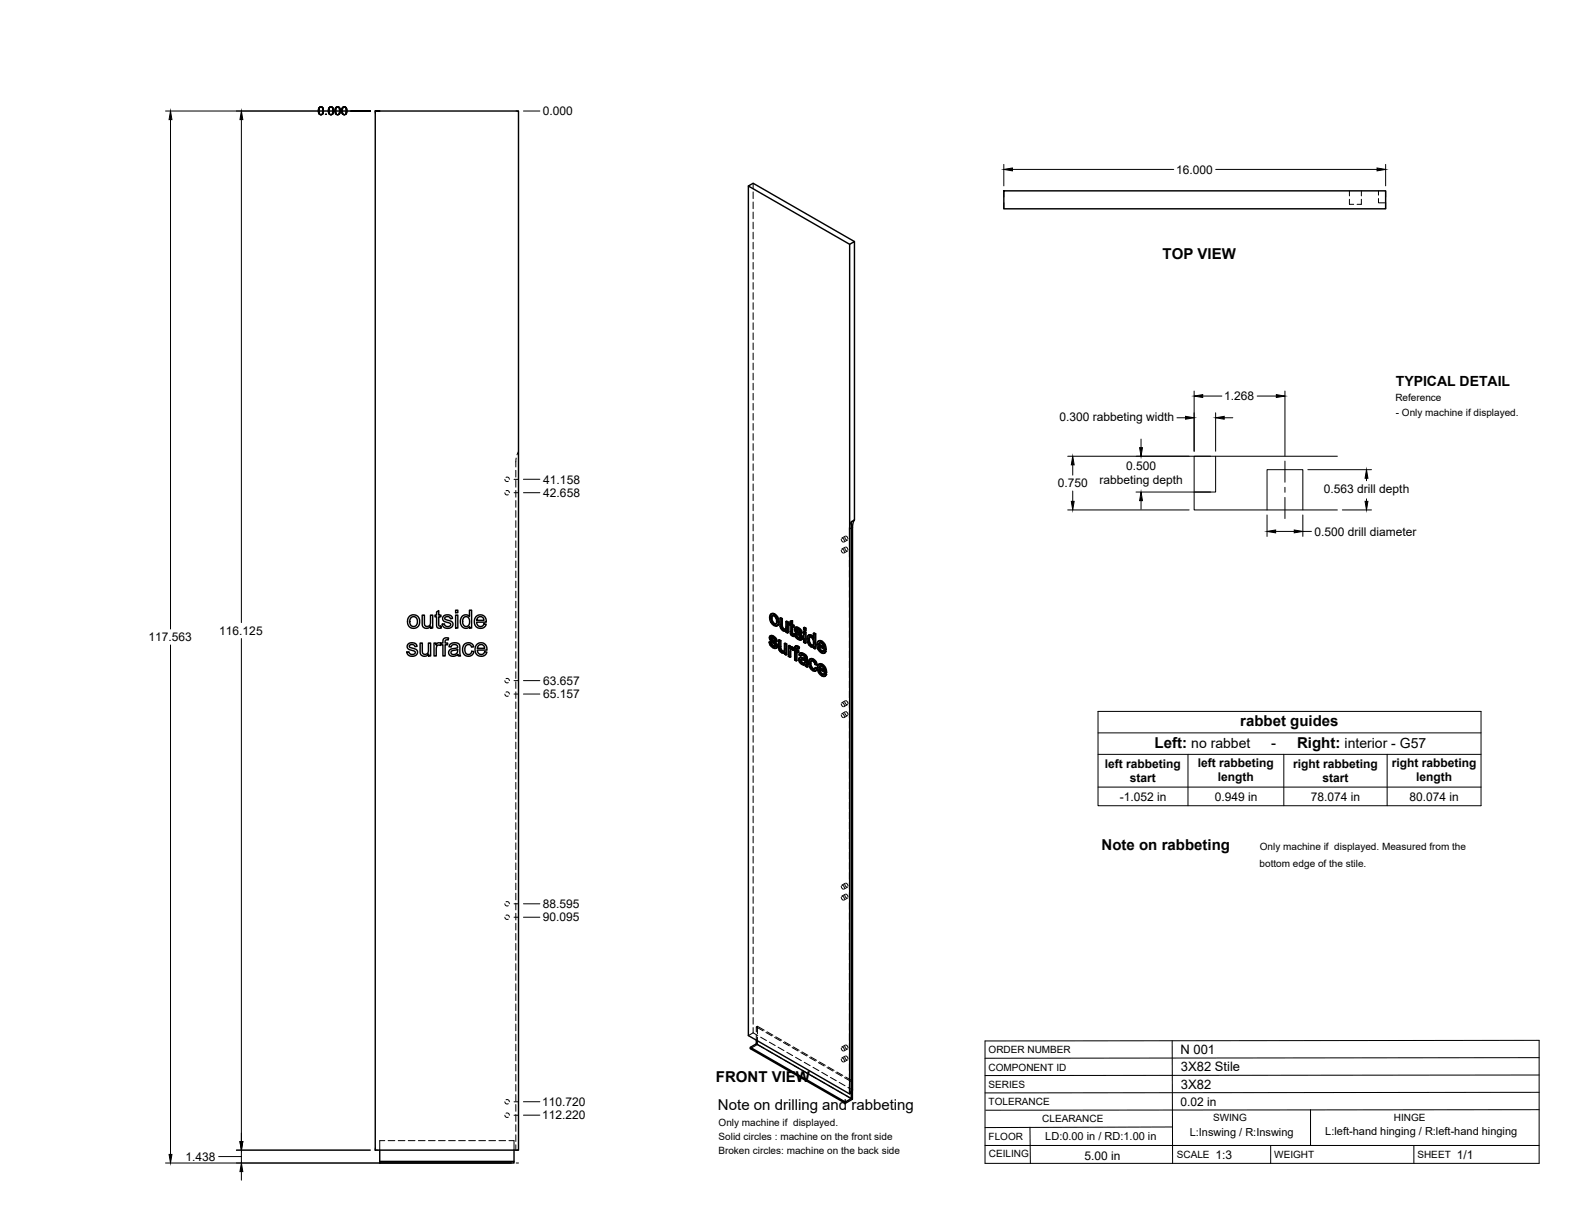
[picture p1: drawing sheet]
<svg xmlns="http://www.w3.org/2000/svg" width="559mm" height="432mm" viewBox="0 0 559 432" stroke-linecap="round" stroke-linejoin="round" font-family="sans-serif">
<!-- layer: Visible -->
<g fill="none" stroke="#000" stroke-width=".51">
<path d="M133.1 39.4h50.9v368.7h-50.9zM265.5 66l1.7-1 35.9 20.7M356.2 67.7h135.4v6.4h-135.4zM301.5 86.7l1.6-1v98.8M145.3 218.7a2.3 2.3 0 0 1 3.6 1.8 2.3 2.3 0 0 1-3.5 2 2.85 2.85 0 0 1-.1-3.8zM145.8 219.2l.9-.4 .7 .2 .5 .5 .2 1.6-.8 1.1h-1l-.8-.7-.1-1.3zM149.8 218.2h.8v2.6a1.15 1.15 0 0 0 1.1 1.5 1.15 1.15 0 0 0 1-1.6v-2.5h.8v4.6h-.7v-.6a1.63 1.63 0 0 1-1.9 .7 1.63 1.63 0 0 1-1.1-1.8zM154.9 217.1l.8-.5v1.6h.7v.6h-.7v3.2l.7 .1 .2 .7-.6 .1a1.02 1.02 0 0 1-1.1-1.4v-2.7h-.6v-.6h.6zM157.4 218.5l.9-.3h1.1a1.33 1.33 0 0 1 1.1 1.2l-.7 .1a.96 .96 0 0 0-1-.8 .96 .96 0 0 0-.9 .9l.6 .3a2.51 2.51 0 0 1 2.2 1.2 1.92 1.92 0 0 1-1.5 1.8 1.92 1.92 0 0 1-2.2-1l-.1-.4 .8-.2a1.08 1.08 0 0 0 1.1 1.1 1.08 1.08 0 0 0 1-1.1l-1.8-.7a1.2 1.2 0 0 1-.9-.8 1.2 1.2 0 0 1 .3-1.3zM161.6 218.2h.8v4.6h-.8zM161.6 216.5h.8v.9h-.8zM163.9 218.8a1.73 1.73 0 0 1 2.7 0v-2.3h.7v6.3h-.7v-.5a1.9 1.9 0 0 1-2.3 .4 1.9 1.9 0 0 1-1-2.1z"/>
<path d="M164.5 219.2l.5-.4a1.8 1.8 0 0 1 1.6 1.2 1.8 1.8 0 0 1-.4 2l-.4 .3a1.81 1.81 0 0 1-1.7-1.2 1.81 1.81 0 0 1 .4-1.9zM168.9 218.8a2.15 2.15 0 0 1 2.6-.4 2.15 2.15 0 0 1 1 2.3h-3.4l.2 .8a1.29 1.29 0 0 0 1.2 .8 1.29 1.29 0 0 0 1.2-.9l.8 .1-.4 .7a2.33 2.33 0 0 1-3.2 .1 2.33 2.33 0 0 1-.2-3.2zM169.5 219.1l.6-.3 .9 .1 .5 .4 .2 .8h-2.6zM273.6 217.8l.7-.2 .5 .2zM273.6 217.8l-.6 1.1 .5 1.9 1.3 1.2 .6 .1 .5-.3M273.6 219.4l.3 1.3M274.1 218.4l-.2 .8M274.6 218l.9 .9a1.64 1.64 0 0 1 .9 1.7M274.8 217.8l1.1 1.2M275.7 219.1l.4 1.7 .3-.2-.2 1.1M276.7 219.3l.6 .3 .3-.1v2.8M277.3 219.6v2.7h.3l.2 .5"/>
<path d="M277.6 219.5l-.6-.3-.3 .1 .1 3.1 .8 1.2a.89 .89 0 0 0 1.3 .2M144.8 228.6l.7-.5h1.1a1.38 1.38 0 0 1 1.4 1.2l-.8 .1a1 1 0 0 0-1-.7 1 1 0 0 0-1 .8l.7 .4a2.18 2.18 0 0 1 2.2 1.2 1.92 1.92 0 0 1-1.7 1.8 1.92 1.92 0 0 1-2-1.4l.7-.2a1.1 1.1 0 0 0 1.1 .9 1.1 1.1 0 0 0 1.1-1l-2-.7a1.17 1.17 0 0 1-.5-1.9zM149.1 228.2h.7v2.5a1.15 1.15 0 0 0 1.2 1.5 1.15 1.15 0 0 0 1-1.6v-2.4h.8v4.5h-.7v-.6a1.63 1.63 0 0 1-2 .7 1.63 1.63 0 0 1-1-1.8zM154 228.2h.7v.7a1.1 1.1 0 0 1 1.8-.6l.6-.1v-.5a1.33 1.33 0 0 1 .6-1.3 1.33 1.33 0 0 1 1.5 0l-.2 .7a.71 .71 0 0 0-.7-.1 .71 .71 0 0 0-.4 .7v.5h.9v.6h-.9v3.9h-.8v-3.9h-.6v-.4l-.3 .6-.3-.1a1.07 1.07 0 0 0-1.1 1.4v2.4h-.8zM159.8 228.5l1.8-.5 1.3 .5 .5 4.2h-.8l-.2-.5a1.75 1.75 0 0 1-1.9 .7 1.75 1.75 0 0 1-1.3-1.7l.8-.9 1.5-.3a.7 .7 0 0 0 .8-.7 .7 .7 0 0 0-.9-.6l-1 .2-.3 .7-.8-.1zM160.2 231l1.4-.3a.43 .43 0 0 1 .6-.2 .43 .43 0 0 1 .1 .5 1.2 1.2 0 0 1-1 1.2 1.2 1.2 0 0 1-1.3-.8zM164.7 228.7a1.96 1.96 0 0 1 3.4 .8l-.8 .1a1.29 1.29 0 0 0-1.7-.8 1.29 1.29 0 0 0-.7 1.8l.2 1 .6 .5a1.16 1.16 0 0 0 1.7-1l.7 .1-.3 .9a2.18 2.18 0 0 1-2.9 .4 2.18 2.18 0 0 1-.7-2.9zM169.1 228.7a2.15 2.15 0 0 1 2.6-.4 2.15 2.15 0 0 1 1.1 2.4h-3.5l.2 .7a1.28 1.28 0 0 0 1.3 .8 1.28 1.28 0 0 0 1.1-.9l.9 .1-.5 .8a2.35 2.35 0 0 1-3.2-.1 2.35 2.35 0 0 1-.1-3.2zM169.8 229l.5-.3a1.27 1.27 0 0 1 1.7 1.3h-2.6zM272.9 227.8l.5 .2M273.3 225.6l1.1 .1M273.4 228l.3-.1 .2 .7-.2 .2z"/>
<path d="M273.5 226.5l.1 .3 .2-.2 .2 .3M273.6 226.8l.2 .2 .3-.1 1.3 1.2M273.6 225.5l-.4 .2M273.7 228.8l.6 .5h.7M273.7 225.7l.5 .2 .2-.2 .7 .5M273.7 227.9l-.6-.2-.2 .1 .4 1.2 .7 .7a1.05 1.05 0 0 0 1.4 .2M273.8 227l1.3 1.2 .3-.1 .3 .5M273.8 226.3h.1M273.8 226.6v-.3l-.3 .1a1.11 1.11 0 0 1 1.4 1l.5 .2M273.9 220.7l.3-.2 .6 .8h-.3zM273.9 228.6l.6 .6M274 225.5l-.9 .2-.1 .8 .3 .8 1.6 1.5-.1 .7"/>
<path d="M274.2 225.9l.6 .5 .3-.2 .4 .6M274.2 220.5l-.3-1.3-.3 .2v-.3l.3-.6 .3-.1 .8 .5 .5 1.3-.2 1.1-.7 .1M274.3 229.3l.5 .2M274.8 226.4l.5 .6 .2-.2 .2 .7-.3 .1-.1-.6M274.8 221.3l.5 .1M274.9 229.4l-.1 .1M275.1 228.2l.3 .6 .3-.2 .1 .7M275.4 228.8l.2 .6 .2-.1-.1 .5M275.6 229.4l-.2 .5 .3-.1-.4 .2M276.1 220.8l-.2 1 .3-.1-.5 .4M276.2 227.1l.6 .3 .3-.1v2.8M276.8 227.4v2.7h.3l.2 .5"/>
<path d="M276.8 230.2l.2 .5 .3-.1 .4 .4M277 230.7l.4 .4h.8l-.3 .1M277.1 227.3l-.6-.3-.3 .1v2.9l.9 1.4a.91 .91 0 0 0 1.3 .2M277.3 222.4l.2 .5 .3-.1 .4 .4M277.4 231.1l.5 .1M277.5 222.9l.5 .4h.7M278 223.3l.4 .2M278.3 228.3l.5 .3 .3-.1v3.7l-.3 .2v-3.8M278.4 231.6v.5l.4 .3M278.4 231.6l-.2 .1M278.7 223.3l-.3 .2M278.7 223.2l-.3 .3"/>
<path d="M278.8 220.5l.6 .4 .3-.2v3.8l-.3 .1v-3.7M278.9 223.8v.5l.5 .3M278.9 223.8l-.2 .1M279.1 228.5l-.5-.3-.3 .1v2.3l-.4 .6M279.7 220.7l-.6-.3-.3 .1-.1 2.7M279.7 229.2l.5 .2 .3-.1v.4l.3-.2M280.2 229.4v.6l.6-.5 .4 .1M280.3 221.1l-.4 .1v.5l.4 .2 .1 2.9 .7 .9h.7l-.1-.6h-.5M280.3 220.5l.9-.3v1.4M280.4 230.6l.1 2.5-.2 .1v-2M280.5 229.3l-.5-.3-.3 .2v3.7l.6 .3M280.6 229.7l.6-.1 .5 .4"/>
<path d="M280.7 230.3l-.1 .1M280.9 220.4v1.3l.3-.1 .5 .3M280.9 221.7l.5 .3 .3-.1v.5l-.3 .1v-.5M280.9 229.7l.6 .4M280.9 224.8l.6 .2M281 225l.7 .1M281.2 220.2l-.9 .3v.9l-.4-.2M281.2 222.4v2.2M281.3 230.8l-.8-.4v.7M281.4 222.5l-.5-.3v2.4l.4 .2M281.4 225.2l.1 .6M281.5 230.6l.4 .3v3.3l.6 .3"/>
<path d="M281.5 230.6v-.2l-.2 .4M281.5 230.7l-.2 .1M281.7 230l.2 .1M281.8 224.9l.5 .2M282.2 222.7h1.1M282.3 229.3h.8l.5 .3M282.3 225.1l.3-.2 .3 .7-.3 .2zM282.4 223.5v.3l.3-.2 .2 .3M282.4 223.8l.3 .2 .3-.1 1.2 1.2M282.5 230.7l.6 .4 .3-.2v.5l-.3 .2v-.5M282.5 222.5l-.4 .2M282.6 229.1l-.4 .2"/>
<path d="M282.6 225.8l.5 .5h.8M282.6 222.7l.4 .2 .3-.2 .7 .5M282.6 224.9h-.8l.6 1.4 1.1 .7 .8-.1M282.7 224l1.3 1.3 .2-.2 .4 .6M282.7 223.3v.1M282.7 223.6l-.3-.3 1 .3 .4 .9 .5 .2M282.8 231.4v2.9l-.3 .2v-3.3l.6 .4M282.8 230v.6M282.8 229.4l.6 .4 .2-.2-.3 .7 .1-.5M282.9 225.6l.5 .6M282.9 222.5l-.9 .3-.1 .7 .4 .9 1.4 1.3v.8M283 222.9l.7 .5 .3-.2 .4 .6"/>
<path d="M283.1 229.3l-.5-.2-.5 .3-.2 1-.4-.3 .2-.1M283.1 226.3l.6 .2M283.3 230.3a.4 .4 0 0 0-.5-.4 .4 .4 0 0 0-.3 .5v.3l.3-.1 .6 .3M283.7 223.4l.4 .6 .3-.2 .2 .7-.3 .2-.2-.7M283.8 233.4l.6-.2 1.2 .5M283.8 226.5h-.1M284 234.3l.1 .5 .3-.1 .5 .4M284 225.3l.3 .5 .3-.1 .1 .6M284 234.1v.2l.2-.1 .2 .5M284 233.2l-.4 .2M284.1 234.8l.5 .5h.9M284.2 234l-.2 .1"/>
<path d="M284.2 231.8l.7 .3 .3-.2 .7 .5M284.2 234l.8 .2a.64 .64 0 0 1 .6 .6 .64 .64 0 0 1-.4 .7M284.3 234l-.1 .2M284.3 225.8l.2 .6 .2-.1-.1 .5M284.4 232.4l-.4 .4a.92 .92 0 0 1 1-.3 .92 .92 0 0 1 .6 .9v.5l-1.5-.5M284.4 233.2l-.9 .3-.1 .8 .6 1.1 .9 .5a.59 .59 0 0 1 .9 .5l.6 .3M284.5 226.4l-.2 .5 .3-.1-.4 .3M284.5 231.6l-.7 .2M284.6 235.3h.9M284.9 232.1l.7 .5 .3-.2 .4 .5M285.1 224.2l.3-.2 .6 .3-.3 .2zM285.1 222.7l.3-.1 .6 .3-.3 .1z"/>
<path d="M285.1 224.2v3.7l.6 .3M285.1 222.7v.8l.6 .3M285.2 231.9l-.7-.3-.8 .3-.2 .5 .5 .4M285.6 232.6l.4 .5 .3-.2 .1 .5M286 224.3v3.8l-.3 .1v-3.7M286 222.9v.7l-.3 .2v-.8M286 233.1l.2 .5 .2-.1 .1 2.5M286.2 233.6v2.6l.3-.2 .1 .6-.2 .1-.2-.5M286.9 227.1l.2 1.2M287 225.4h1l.5 .4M287.1 226.1l.9 .2 .6 1.3-.1 1.3-.3 .2-.4-.1M287.1 226.1l-.2 1 .3-.2 .2 1.2"/>
<path d="M287.1 228.3l.3-.2 .7 .7-.3 .2zM287.2 226.1h-.1M287.3 225.2l-.6 .3M287.4 226l-.2 .9M287.4 235.5a1.17 1.17 0 0 0 .7 1.3l.5 .5M287.6 233.8l.8 .2 .2-.1 .9 .8M287.7 236.7l.7 .7h.6M287.7 225.6l.5 .4h.4M287.9 233.7l-.6 .2M287.9 234.4l-.2 .9M288 225.4l-.7-.2-.5 .2-.5 .8 .2 1.8 .9 1.3a.82 .82 0 0 0 1.2 .2M288.1 228.8l.3 .1"/>
<path d="M288.4 234l.8 .8 .3-.1 .4 1.1-.3 .2-.4-1.2M288.6 224.7l.5 .3 .3-.1v5.2l-.3 .1v-5.2M288.6 233.9l-.7-.2-.7 .3-.3 1.7 .9 1.8 .8 .6h.6M288.6 229.5v.4l.5 .3M288.6 229.5l-.2 .1M289.2 237l.5 .4M289.4 224.9l-.5-.3-.3 .1v1.9l-.4-.6M289.6 236l-.5-.2-.5-1.1-.8-.2-.4 1 .3-.2 .3 1.3M289.7 237.4l.3-.2-.2 .5-.6 .4zM290 237.2l-.6-.4-.2 .2a.49 .49 0 0 1-.3 .5 .49 .49 0 0 1-.5-.1M290.2 227.5h.7a1.89 1.89 0 0 1 1.8 1.1M290.4 235.7h.7a1.72 1.72 0 0 1 1.8 1.1"/>
<path d="M290.4 228.7l1.8 1.1-.7-1.5a.61 .61 0 0 0-.7-.2 .61 .61 0 0 0-.4 .6l.3-.1 1.5 .8M290.6 236.9l1.8 1.1-.6-1.4a.62 .62 0 0 0-.8-.3 .62 .62 0 0 0-.4 .6l.3-.1 1.5 .8M290.7 229.4l.3 .8M290.7 230.4l.7 .7 .7-.1M290.9 228l-.2 .6M290.9 237.6l.2 .8M290.9 238.5a1.08 1.08 0 0 0 1.3 .7h.1M291 236.3l-.1 .5M291.3 227.6l.9 .8a1.77 1.77 0 0 1 .9 1.9M291.4 231.1l.5 .1M291.5 235.9l.9 .8a1.61 1.61 0 0 1 .9 1.8M291.5 239.3l.6 .1"/>
<path d="M291.6 227.5l-.8-.2-.8 .6-.2 1.3 .3 1 .8 1.1 1 .5 .6-.1 .6-.7M291.8 235.7l-.9-.2-.7 .5-.2 1 .3 1.4 .7 1 1.1 .6 .6-.1 .6-.7M292 231.1l-.1 .1M292.2 239.3l-.1 .1M292.2 230.8l.6 .4M292.4 239l.6 .4M292.4 228.8l.4 1.7 .3-.2-.3 .2M292.6 237l.4 1.7 .3-.2-.3 .2M292.8 230.6l-2.4-1.4 .3 1.2 .3-.2 .7 .7M293 238.8l-2.4-1.4 .3 1.1 .2-.1 .7 .7M293.1 231l-.7 .8M293.1 231l-.6-.4-.6 .6"/>
<path d="M293.3 239.2l-.7 .7M293.3 239.2l-.6-.4-.6 .6M268.3 369.1v1.3l-2.1 1.2v.5l33.7 19.4v-.5l-33.7-19.4M268.3 370.4l33.7 19.4-2.1 1.2M301.5 388.1v-301.4l-36-20.7v301.4l36 20.7 .5-.3v-202.7l1.1-.6-.5 1.1-.1 1.4-.1 203-2.5 1.5M302 387.8v2M302.5 386.8l-.5 .2M134.7 408.1v4.5h47.7v-.5h-47.7M182.4 408.1v4"/>
</g>
<!-- layer: Hidden -->
<g fill="none" stroke="#000" stroke-width=".35">
<path d="M267.2 65v1.9M267.2 68.1v2.4M267.2 71.7v2.4M267.2 75.2v2.4M267.2 78.8v2.4M478.8 70.7v1.8h1.5M478.8 67.7v1.8M483 70.7v1.8h-1.5M483 67.7v1.8M489.1 70.4v1.6h2.5M489.1 67.7v1.5M267.2 82.4v2.4"/>
<path d="M267.2 86v2.3M267.2 89.5v2.4M267.2 93.1v2.4M267.2 96.7v2.4M267.2 100.2v2.4M267.2 103.8v2.4M267.2 107.4v2.4M267.2 111v2.3M267.2 114.5v2.4M267.2 118.1v2.4M267.2 121.7v2.4M267.2 125.3v2.3"/>
<path d="M267.2 128.8v2.4M267.2 132.4v2.4M267.2 136v2.3M267.2 139.6v2.3M267.2 143.1v2.4M267.2 146.7v2.4M267.2 150.3v2.3M267.2 153.8v2.4M267.2 157.4v2.4M179.1 174.8l.4 .7h.8M179.1 170.1l.4 .7h.8M179.5 174.1h.8l.4 .7"/>
<path d="M179.5 169.4l.8-.1 .4 .8M183 166.9v2.4M183 170.5v2.3M183 174v2.4M183 177.6v2.4M183.1 162.5l-.1 3.2M184 160.2l-.6 1.2M267.2 161v2.4M267.2 164.5v2.4M267.2 168.1v2.4M267.2 171.7v2.4M267.2 175.3v2.4"/>
<path d="M267.2 178.8v2.4M183 181.2v2.4M183 184.7v2.4M183 188.3v2.4M183 191.9v2.4M183 195.5v2.3M183 199v2.4M267.2 182.4v2.4M267.2 186v2.4M267.2 189.5v2.4M267.2 193.1v2.4M267.2 196.7v2.4"/>
<path d="M298.5 195.2l.2 .7 .5 .3M298.5 191.3l.2 .7 .5 .3M298.9 194.8l.4 .3 .3 .8M298.9 190.9l.4 .3 .3 .8M299.7 194.5l.2 .6 .6 .4M299.7 190.6l.2 .6 .6 .4M299.9 194.1l-1.3 .7M299.9 190.2l-1.3 .7M300.1 194.1l.5 .4 .3 .6M300.1 190.2l.5 .4 .3 .6M300.7 195.5l-1.3 .7M300.7 191.6l-1.3 .7"/>
<path d="M301.3 191.7v2.4M301.3 195.3v2.4M301.3 198.8v2.4M302 185.1l-.6 2-.1 3.4M183 202.6v2.4M183 206.2v2.4M183 209.7v2.4M183 213.3v2.4M183 216.9v2.4M267.2 200.3v2.3M267.2 203.8v2.4M267.2 207.4v2.4"/>
<path d="M267.2 211v2.4M267.2 214.6v2.3M267.2 218.1v2.4M273.3 218.9l.4 1.7-.2 .2M273.8 217.7l-.8 1.4M274.1 218.4l-.2 .1M274.2 218.3l.6 .1-.2 .1M274.8 218.4l.7 .7-.2 .2M275.5 219.1l.3 1.2-.3 .2M277 219.2l.1 2.9-.3 .2M301.3 202.4v2.4M301.3 206v2.4"/>
<path d="M301.3 209.6v2.3M301.3 213.1v2.4M301.3 216.7v2.4M183 220.5v2.3M183 224v2.4M183 227.6v2.4M183 231.2v2.4M183 234.7v2.4M183 238.3v2.4M267.2 221.7v2.4M267.2 225.3v2.3M267.2 228.9v2.3"/>
<path d="M267.2 232.4v2.4M267.2 236v2.4M267.2 239.6v2.3M273.1 227.7l.5 1.1-.3 .2M273.2 226.1l.1 .6-.2 .1M273.3 225.7l-.3 .6M273.3 226.7l.4 .5-.3 .2M273.5 225.5l-.5 .3M273.6 228.8l.9 .9-.2 .1M273.7 227.2l1.4 1.4-.3 .1M273.7 220.6l1.1 1.2-.2 .1M273.8 226.3l.1-.2-.3 .2 .3-.2 .6 .2-.3 .1"/>
<path d="M274.5 226.3l.5 .4-.3 .2M274.5 229.7l.7 .2-.3 .2M274.8 221.8l.9 .2-.3 .1M275 226.7l.2 .6-.3 .1M275.1 229.3h-.1M275.1 229.3l-.2 .1M275.1 228.6l.2 .4-.3 .2M275.2 227.3l.5 .2M275.3 229l-.2 .3M275.5 229.9h-.3M275.5 221.3l-.2 .1M275.8 220.3l-.1 .8-.4 .3"/>
<path d="M275.9 221.9l-.2 .1M276.5 227v2.9l-.3 .2M276.5 229.9l.2 .6-.3 .2M276.7 230.5l.4 .5-.3 .2M277.1 222.1l.1 .6-.3 .1M277.1 231l.5 .5-.3 .1M277.2 222.7l.4 .5-.3 .2M277.6 223.2l.5 .4-.2 .2M277.6 231.5l.7 .1 .3-.2-.2 .1M278.1 223.6l.6 .2 .5-.2-.2 .2M278.2 231.1h.1M278.3 231l-.2 .2"/>
<path d="M278.5 230.9l-.3 .2M278.6 228.2v2.4l-.4 .4M278.6 231.4v.6l-.2 .1M278.6 232l.5 .2M278.7 223.3h.1M278.9 223.2l-.3 .2M279 223.1l-.3 .2M279.1 220.4v2.4l-.4 .4M279.2 223.6v.6l-.3 .1M279.2 224.2l.5 .3M280 231.5v1.2l-.3 .2M280 232.7l.5 .4"/>
<path d="M280 229v1.3M280.2 221.5l.4 .2-.3 .2M280.2 221v.5l-.3 .2M280.3 221.1l.3 .1M280.5 229.7v.1M280.5 230.4l.7-.2-.3 .2M280.6 221.7l.1 3-.3 .2M280.6 220.3v.9l-.3 .2M280.7 230.3l.1-.1-.2 .1M280.7 224.7l.2 .4-.3 .2M280.7 229.6l-.5 .4M280.9 222.2l.3-.1v.3"/>
<path d="M280.9 225.1l.5 .4-.3 .2M281.2 230.2l.4 .4M281.2 222.1l.5 .3M281.4 225.5l.4 .2M281.5 230.4l.2-.2-.1 .4M281.7 230.5l.5 .3-.3 .1M281.7 230.2l-.1 .4M281.7 230.1l-.2 .2M281.9 230.1l.3 .2M282 224.7l.5 1.1-.3 .2M282.1 223.1l.2 .6-.3 .1M282.2 230.8v3.2l-.3 .2"/>
<path d="M282.2 234l.6 .3M282.2 222.7l-.3 .6M282.3 223.7l.3 .5-.3 .2M282.3 229.3l-.1 1-.3 .1M282.4 222.5l-.4 .4M282.4 229.2l-.4 .3M282.5 225.8l.9 .9-.3 .2M282.5 231.2l.3-.1v.3M282.6 223.3l.2-.2-.1 .2M282.6 230l.3-.2-.1 .2M282.6 224.2l1.4 1.4-.3 .1M282.8 231.1l.6 .3"/>
<path d="M282.8 223.1l-.3 .2M282.8 223.1l.6 .2-.3 .1M282.9 229.8l.3 .1-.3 .2M283.2 229.9l.3 .2M283.4 223.3l.5 .4-.3 .2M283.4 226.7l.7 .2-.3 .2M283.6 233.8l.3 1-.2 .2M283.7 231.9l.3-.2-.5 .7M283.7 233.4l-.3 .6M283.7 232.2l.6 .4M283.9 226.3h.1M283.9 223.7l.2 .6-.3 .2"/>
<path d="M283.9 233.3l-.4 .3M283.9 234.8l.9 .8-.3 .1M284 226.3l-.2 .2M284 225.6l.2 .4-.3 .2M284.1 224.3l.5 .2M284.2 226l-.2 .3M284.3 232.4l.2-.2-.1 .2M284.3 233.9l-.1 .1M284.4 233.8l-.2 .2zM284.4 233.8l-.3 .2M284.4 226.9h-.3M284.5 233.8l1.4 .5-.3 .1"/>
<path d="M284.5 232.2l.6 .2-.3 .1M284.8 235.6l.6 .2-.3 .2M285.1 232.4l.6 .6-.2 .1M285.4 235.8l.6-.1-.3 .2M285.4 226.5v1.3l-.3 .1M285.4 222.6v.7l-.3 .2M285.4 227.8l.6 .3M285.4 224v1.3M285.4 223.3l.6 .3M285.6 233.7l.3 .1M285.7 235.2l-.3 .2M285.7 233l.2 .6-.3 .2"/>
<path d="M285.8 235.1l-.3 .2M285.9 234.3l-.1 .8-.3 .1M285.9 233.6l-.3 .3M286 235.7l.1 .5-.3 .2M286.1 236.2l.5 .4M286.6 226.6l.2 1.1-.3 .2M286.8 227.7l.5 1-.3 .1M286.8 225.6l-.2 1-.3 .1M287 225.3l-.5 .5M287.1 235l.4 1.7-.2 .1M287.3 228.7l.7 .6-.3 .2M287.3 234l-.2 1-.2 .2"/>
<path d="M287.4 225.9l.6 .1-.3 .1M287.4 225.9v.1M287.4 225.9l-.2 .2 .2-.2M287.5 236.7l1.1 1.1-.2 .2M287.6 233.7l-.6 .5M287.9 234.4l-.2 .1M288 234.4h.6l-.2 .2M288 229.3h.9l-.2 .1M288 226l.6 .7-.2 .1M288.6 226l.3 .4M288.6 237.8l.9 .2M288.6 234.4l.5 .5-.3 .1"/>
<path d="M288.6 226.7l.3 1.2-.3 .2M288.7 228.9h-.3M288.9 224.6v1.8l-.3 .2M288.9 229.3v.5l-.3 .1M288.9 229.8l.5 .3M288.9 227.9l-.1 .7-.4 .4M289.1 234.9l.3 .7-.3 .2M289.2 237.4h-.2M289.4 235.6l.5 .2M289.4 236.8l-.5 .7M290.1 228.6l.4 1.7-.3 .1M290.3 236.8l.4 1.7-.3 .1"/>
<path d="M290.4 229.2l.3-.1v.3M290.5 230.3l1.2 1.1-.3 .2M290.5 227.4l-.4 1.2-.3 .2M290.6 237.4l.3-.1v.3M290.7 238.5l1.1 1.1-.3 .2M290.7 229.1l2.4 1.4M290.7 235.6l-.4 1.2-.3 .2M290.9 237.3l2.4 1.4M290.9 228l-.2 .1M291 227.9l.6 .1-.3 .2M291 236.3l.2-.2-.3 .2M291.2 236.1l.6 .1-.3 .2"/>
<path d="M291.6 228l.7 .8-.3 .1M291.7 231.4l.9 .2-.3 .2M291.8 236.2l.7 .8-.3 .1M291.8 239.6l1 .3-.3 .1M292.1 231h.1M292.2 229.4l.3 .2M292.2 231h.1M292.3 228.8l.2 .8-.3 .2M292.4 239.2h-.1M292.4 239.2l-.2 .1M292.4 237.6l.3 .2M292.4 239.2l-.3 .2"/>
<path d="M292.5 237l.2 .8-.3 .2M292.5 230.6l-.3 .4M292.7 238.8l-.3 .4M292.7 231.6h-.1M292.9 239.8l-.1 .1M301.3 220.3v2.4M301.3 223.9v2.3M301.3 227.4v2.4M301.3 231v2.4M301.3 234.6v2.3M301.3 238.1v2.4M179.1 246.3l.4 .7h.8"/>
<path d="M179.1 241.5l.4 .7h.8M179.5 245.6l.8-.1 .4 .8M179.5 240.8h.8l.4 .7M183 241.9v2.4M183 245.5v2.3M183 249v2.4M183 252.6v2.4M183 256.2v2.4M183 259.8v2.3M267.2 243.1v2.4M267.2 246.7v2.4M267.2 250.3v2.4"/>
<path d="M267.2 253.9v2.3M267.2 257.4v2.4M298.5 253.6l.2 .7 .5 .4M298.5 249.7l.2 .7 .5 .4M298.9 253.2l.5 .4 .2 .7M298.9 249.3l.5 .4 .2 .7M299.7 252.9l.3 .7 .5 .3M299.7 249l.3 .7 .5 .3M299.9 252.5l-1.3 .8M299.9 248.6l-1.3 .8M300.1 252.5l.5 .4 .3 .6M300.1 248.6l.5 .4 .3 .6"/>
<path d="M300.7 253.9l-1.3 .7M300.7 250l-1.3 .7M301.3 241.7v2.4M301.3 245.3v2.4M301.3 248.9v2.3M301.3 252.4v2.4M301.3 256v2.4M301.3 259.6v2.4M183 263.3v2.4M183 266.9v2.4M183 270.5v2.3M183 274v2.4"/>
<path d="M183 277.6v2.4M267.2 261v2.4M267.2 264.6v2.4M267.2 268.1v2.4M267.2 271.7v2.4M267.2 275.3v2.4M267.2 278.8v2.4M301.3 263.1v2.4M301.3 266.7v2.4M301.3 270.3v2.4M301.3 273.9v2.3M301.3 277.4v2.4"/>
<path d="M183 281.2v2.4M183 284.8v2.3M183 288.3v2.4M183 291.9v2.4M183 295.5v2.4M183 299v2.4M267.2 282.4v2.4M267.2 286v2.4M267.2 289.6v2.4M267.2 293.1v2.4M267.2 296.7v2.4M301.3 281v2.4"/>
<path d="M301.3 284.6v2.4M301.3 288.1v2.4M301.3 291.7v2.4M301.3 295.3v2.4M301.3 298.9v2.3M179.5 320h.9l.3 .7M183 302.6v2.4M183 306.2v2.4M183 309.8v2.3M183 313.3v2.4M183 316.9v2.4M267.2 300.3v2.4"/>
<path d="M267.2 303.8v2.4M267.2 307.4v2.4M267.2 311v2.4M267.2 314.6v2.3M267.2 318.2v2.3M298.5 318.3l.2 .7 .5 .4M298.5 314.5l.2 .6 .5 .4M298.9 318l.5 .3 .2 .7M298.9 314.1l.5 .3 .2 .7M299.7 317.6l.3 .7 .5 .4M299.7 313.7l.3 .8 .5 .3M299.9 317.3l-1.3 .7"/>
<path d="M299.9 313.4l-1.3 .7M300.1 317.2l.5 .4 .3 .7M300.1 313.4l.5 .3 .3 .7M300.7 318.6l-1.3 .8M300.7 314.7l-1.3 .8M301.3 302.4v2.4M301.3 306v2.4M301.3 309.6v2.4M301.3 313.2v2.3M301.3 316.7v2.4M179.1 325.4l.4 .7h.8M179.1 320.7l.4 .7h.8"/>
<path d="M179.5 324.8h.9l.3 .6M183 320.5v2.4M183 324v2.4M183 327.6v2.4M183 331.2v2.4M183 334.8v2.3M183 338.3v2.4M267.2 321.7v2.4M267.2 325.3v2.4M267.2 328.9v2.3M267.2 332.4v2.4M267.2 336v2.4"/>
<path d="M267.2 339.6v2.4M301.3 320.3v2.4M301.3 323.9v2.3M301.3 327.4v2.4M301.3 331v2.4M301.3 334.6v2.4M301.3 338.2v2.3M183 341.9v2.4M183 345.5v2.4M183 349v2.4M183 352.6v2.4M183 356.2v2.4"/>
<path d="M183 359.8v2.3M267.2 343.2v2.3M267.2 346.7v2.4M267.2 350.3v2.4M267.2 353.9v2.4M267.2 357.4v2.4M301.3 341.7v2.4M301.3 345.3v2.4M301.3 348.9v2.4M301.3 352.4v2.4M301.3 356v2.4M301.3 359.6v2.4"/>
<path d="M183 363.3v2.4M183 366.9v2.4M183 370.5v2.4M183 374.1v2.3M183 377.6v2.4M267.2 366.5l-1.7 .9M267.2 366.5l1.6 .9M267.2 361v2.4M267.2 364.6v1.9M268.3 366.1v-1.7l.4-.3v2.7M268.3 367.3v1.8M268.3 364.4l2.4 1.3"/>
<path d="M268.7 370.6l-2.5 1.5M268.7 368v2.6M268.7 364.1l2.4 1.4M268.7 370.6l2.4 1.4M269.9 368l2 1.2M271.8 366.3l2 1.2M272.2 366.1l2 1.2M272.2 372.6l2 1.2M273 369.8l2 1.2M274.8 368.1l2.1 1.2M275.3 367.9l2 1.2M275.3 374.4l2 1.2"/>
<path d="M276.1 371.6l2 1.1M277.9 369.9l2.1 1.2M278.3 369.7l2.1 1.2M278.3 376.2l2.1 1.1M279.2 373.4l2 1.1M281.1 371.7l2 1.2M281.5 371.5l2 1.1M281.5 377.9l2 1.2M282.3 375.1l2 1.2M284.1 373.5l2.1 1.2M284.5 373.2l2.1 1.2M284.5 379.7l2.1 1.2"/>
<path d="M285.3 376.9l2.1 1.2M287.2 375.2l2.1 1.2M287.6 375l2.1 1.2M288.5 378.7l2 1.2M290.3 377l2.1 1.2M290.7 376.8l2.1 1.2M293.4 378.8l2.1 1.2M293.8 378.6l2.1 1.2M298.5 375.8l.2 .7 .5 .3M298.5 371.9l.2 .7 .5 .3M298.9 375.4l.4 .2 .3 .8M298.9 371.5l.4 .3 .3 .7"/>
<path d="M299.7 375.1l.2 .6 .6 .4M299.7 371.2l.2 .6 .6 .4M299.9 374.7l-1.3 .7M299.9 370.8l-1.3 .7M300.1 374.7l.5 .3 .3 .7M300.1 370.8l.5 .3 .3 .7M300.7 376.1l-1.3 .7M300.7 372.2l-1.3 .7M301.3 363.2v2.3M301.3 366.7v2.4M301.3 370.3v2.4M301.3 373.9v2.4"/>
<path d="M301.3 377.4v2.4M179.1 395.7l.4 .7h.8M179.1 390.9l.4 .7h.8M179.5 395l.8-.1 .4 .8M179.5 390.2l.9 .1 .3 .6M183 381.2v2.4M183 384.8v2.3M183 388.3v2.4M183 391.9v2.4M183 395.5v2.4M183 399.1v2.3M287.6 381.5l2.1 1.2"/>
<path d="M290.7 383.3l2.1 1.2M291.5 380.5l2.1 1.2M293.8 385.1l2.1 1.1M294.6 382.3l2.1 1.2M296.5 380.6l2.1 1.2M296.9 380.4l2.1 1.2M296.9 386.8l2.1 1.2M297.8 384l2 1.2M299.6 382.4l2.4 1.4 .4-.3M300 382.1l2.4 1.4M300 388.6l2.4 1.4M300.8 385.8l1.7 1"/>
<path d="M301.3 384.6v2.8l.7 .4M301.3 381v2.4M302 387l-.7 .4M302.4 383.5v3.3M136.5 404.7h-1.8v3.4M137.7 404.7h2.4M141.3 404.7h2.4M144.8 404.7h2.4M148.4 404.7h2.4M152 404.7h2.4M155.6 404.7h2.3M159.2 404.7h2.3"/>
<path d="M162.7 404.7h2.4M166.3 404.7h2.4M169.9 404.7h2.4M173.4 404.7h2.4M177 404.7h2.4M180.6 404.7h1.8v3.4M183 402.6v2.4M183 406.2v1.9"/>
</g>
<!-- layer: Reference -->
<g fill="none" stroke="#000" stroke-width=".35">
<path d="M133.1 39.4h1.6zM133.9 39.4h-.8h1.6h-1.6v.8M183.2 39.4h.8v.8M356.2 67.7v2.1M356.2 72v2.1M491.6 67.7v2.1M491.6 72v2.1M182.4 170.1h1.6M182.4 174.8h1.6M431.3 161.9v12.7h-7.6M474.5 161.9h-50.8v19h50.8M449.5 180.9v-14.3h12.7v14.3"/>
<path d="M182.4 241.5h1.6M182.4 246.3h1.6M182.4 320.7h1.6M182.4 325.4h1.6M182.4 390.9h1.6M182.4 395.7h1.6M133.1 407.3v.8h.8M183.2 412.6h.8M184 407.3v.8h-.8"/>
</g>
<!-- layer: Visible Narrow -->
<path d="M302.5 187l-.5 .3M274.5 227.3l-.2 .2M277.1 229.4l-.3 .1M277.6 221.6l-.3 .1M281.2 224.3l-.3 .1M282.8 230.2l-.3 .2M283.4 224.3l-.3 .2M284.9 233.4l-.3 .2M286.5 234l-.3 .2M286.5 234.9l-.3 .2" fill="none" stroke="#000" stroke-width=".35"/>
<!-- layer: Hidden Narrow -->
<path d="M302 187.3l-.7 .4M274.6 228l-.3 .2M276.5 229.3l-.3 .2M277 221.5l-.3 .2M278.6 230.2l-.3 .1M279.1 222.4l-.3 .1M280.6 223.9l-.3 .2M282.2 229.9l-.3 .1M283.4 225l-.2 .2M285 234l-.3 .1M285.9 234.5l-.3 .2" fill="none" stroke="#000" stroke-width=".35"/>
<!-- layer: Titleblock -->
<path d="M349.5 369.3l196.6-.2v43.7h-196.6zM415.9 369.3l.1 43.5M546.1 375.3l-196.6 .2M365.4 399.9l.2 12.9M416 399.9l-66.5 .2M465 393.7v12.7M546.1 393.7l-196.3 .2M546.1 387.6l-196.6 .2M546.1 381.4l-196.6 .2M349.5 406.4h196.6M450.8 406.4v6.4M501.6 406.4v6.4" fill="none" stroke="#000" stroke-width=".36"/>
<!-- layer: FD_Dimensions -->
<g fill="none" stroke="#000" stroke-width=".35">
<path d="M58.7 39.4h72.7M185.7 39.4h5.8M60.5 42.4v180.8M85.6 42.4v178.5M356.2 58.3v7.7M491.6 58.3v7.7M359.2 60.1h57.2M431.3 60.1h57.3M423.7 138.7v21.4M455.9 138.7v23.1M404.8 155.8v3M417.6 148.2h3"/>
<path d="M426.7 140.5h6.8M431.3 146.5v13.6M434.3 148.2h3.1M446 140.5h6.8M185.7 170.1h5.8M185.7 174.8h5.8M378.8 161.9h50.7M380.6 164.9v3.7M380.6 174.2v3.7M403.1 174.6h26.4M404.8 177.6v3.1M464 166.6h22.6"/>
<path d="M484.8 169.7v.9M484.8 177v.9M378.8 180.9h43.1M449.5 182.7v7.6M452.6 188.6h6.6M462.2 182.7v7.6M462.2 188.6h3.1M476.2 180.9h10.4M60.5 228.8v180.8M85.6 226.6v178.4M185.7 241.5h5.8M185.7 246.3h5.8"/>
<path d="M185.7 320.7h5.8M185.7 325.4h5.8M185.7 390.9h5.8M185.7 395.7h5.8M58.7 412.6h122.7M77.6 410.4h8M83.9 408.1h47.5M85.6 408.1v4.5M85.6 415.7v3"/>
</g>
<g fill="#000" stroke="#000" stroke-width=".35">
<path d="M60.5 39.4l.5 3h-1zM85.6 39.4l.5 3h-1zM356.2 60.1l3-.5v1zM488.6 59.6l3 .5-3 .5zM404.3 158.8h1l-.5 3.1zM420.6 147.7l3.1 .5-3.1 .5zM423.7 140.5l3-.5v1zM431.3 148.2l3-.5v1zM452.8 140l3.1 .5-3.1 .5zM380.6 161.9l.5 3h-1zM380.1 177.9h1l-.5 3zM404.8 174.6l.5 3h-1z"/>
<path d="M484.3 177.9h1l-.5 3zM484.8 166.6l.5 3.1h-1zM449.5 188.6l3.1-.6v1.1zM459.2 188l3 .6-3 .5zM60 409.6h1l-.5 3zM85.1 405h1l-.5 3.1zM85.6 412.6l.5 3.1h-1z"/>
</g>
<!-- layer: Smart Centers -->
<path d="M455.9 163.6v7.5M455.9 172.9v1.8M455.9 176.5v7.5" fill="none" stroke="#000" stroke-width=".35"/>
<!-- layer: Custom Tables -->
<path d="M389.6 252.4h135.9v33.5h-135.9zM389.6 260h135.9M389.6 267.7h135.9M389.6 279.3h135.9M421.5 267.7v18.2M455.5 267.7v18.2M492.1 267.7v18.2" fill="none" stroke="#000" stroke-width=".35"/>
<g font-size="5.3">
<text x="412.5" y="92">TOP VIEW</text>
<text x="440" y="257.6">rabbet guides</text>
<text x="409.6" y="265.2">Left: no rabbet</text>
<text x="451" y="265.2">-</text>
<text x="460.2" y="265.2">Right: interior - G57</text>
<text x="390.9" y="301.7">Note on rabbeting</text>
<text x="254" y="383.9">FRONT VIEW</text>
<text x="254.7" y="393.8">Note on drilling and rabbeting</text>
</g>
<text font-size="5" x="495.2" y="136.9">TYPICAL DETAIL</text>
<g font-size="4.6">
<text x="418.8" y="373.8">N 001</text>
<text x="419" y="380.2">3X82 Stile</text>
<text x="419" y="386.2">3X82</text>
</g>
<g font-size="4.3">
<text x="112.8" y="40.9">0.000</text>
<text x="192.6" y="40.9">0.000</text>
<text x="417.2" y="61.6">16.000</text>
<text x="434.3" y="142">1.268</text>
<text x="375.9" y="149.3">0.300 rabbeting width</text>
<text x="399.5" y="166.8">0.500</text>
<text x="192.8" y="171.6">41.158</text>
<text x="375.3" y="172.9">0.750</text>
<text x="390" y="171.9">rabbeting depth</text>
<text x="192.8" y="176.3">42.658</text>
<text x="469.7" y="174.9">0.563 drill depth</text>
<text x="466.4" y="190">0.500 drill diameter</text>
<text x="52.7" y="227.5">117.563</text>
<text x="77.8" y="225.2">116.125</text>
<text x="192.7" y="243">63.657</text>
<text x="192.7" y="247.8">65.157</text>
<text x="392" y="272.4">left rabbeting</text>
<text x="425" y="272">left rabbeting</text>
<text x="458.8" y="272.4">right rabbeting</text>
<text x="493.8" y="272">right rabbeting</text>
<text x="400.9" y="277.5">start</text>
<text x="432.1" y="277.1">length</text>
<text x="469.2" y="277.5">start</text>
<text x="502.4" y="277.1">length</text>
<text x="397.3" y="284.1">-1.052 in</text>
<text x="431" y="284.1">0.949 in</text>
<text x="465.1" y="284.1">78.074 in</text>
<text x="500.1" y="284.1">80.074 in</text>
<text x="192.6" y="322.2">88.595</text>
<text x="192.6" y="326.9">90.095</text>
<text x="192.4" y="392.4">110.720</text>
<text x="418.8" y="392.4">0.02 in</text>
<text x="192.4" y="397.2">112.220</text>
<text x="65.8" y="411.8">1.438</text>
<text x="384.8" y="411.6">5.00 in</text>
<text x="431.3" y="411.1">1:3</text>
<text x="516.9" y="411.1">1/1</text>
</g>
<g font-size="3.9">
<text x="370.9" y="404.5">LD:0.00 in / RD:1.00 in</text>
<text x="422.1" y="403.1">L:Inswing / R:Inswing</text>
<text x="470.2" y="402.8">L:left-hand hinging / R:left-hand hinging</text>
</g>
<g font-size="3.5">
<text x="495.1" y="142.4">Reference</text>
<text x="495.2" y="147.5">- Only machine if displayed.</text>
<text x="447" y="301.7">Only machine if displayed. Measured from the</text>
<text x="446.9" y="307.7">bottom edge of the stile.</text>
<text x="350.8" y="373.6">ORDER NUMBER</text>
<text x="350.8" y="379.9">COMPONENT ID</text>
<text x="350.8" y="386.1">SERIES</text>
<text x="350.8" y="392.2">TOLERANCE</text>
<text x="255" y="399.4">Only machine if displayed.</text>
<text x="369.8" y="398.1">CLEARANCE</text>
<text x="430.4" y="397.8">SWING</text>
<text x="494.5" y="397.6">HINGE</text>
<text x="255" y="404.5">Solid circles : machine on the front side</text>
<text x="350.8" y="404.5">FLOOR</text>
<text x="254.9" y="409.6">Broken circles: machine on the back side</text>
<text x="350.8" y="410.5">CEILING</text>
<text x="417.5" y="410.9">SCALE</text>
<text x="452.1" y="410.9">WEIGHT</text>
<text x="502.9" y="410.9">SHEET</text>
</g>
</svg>
